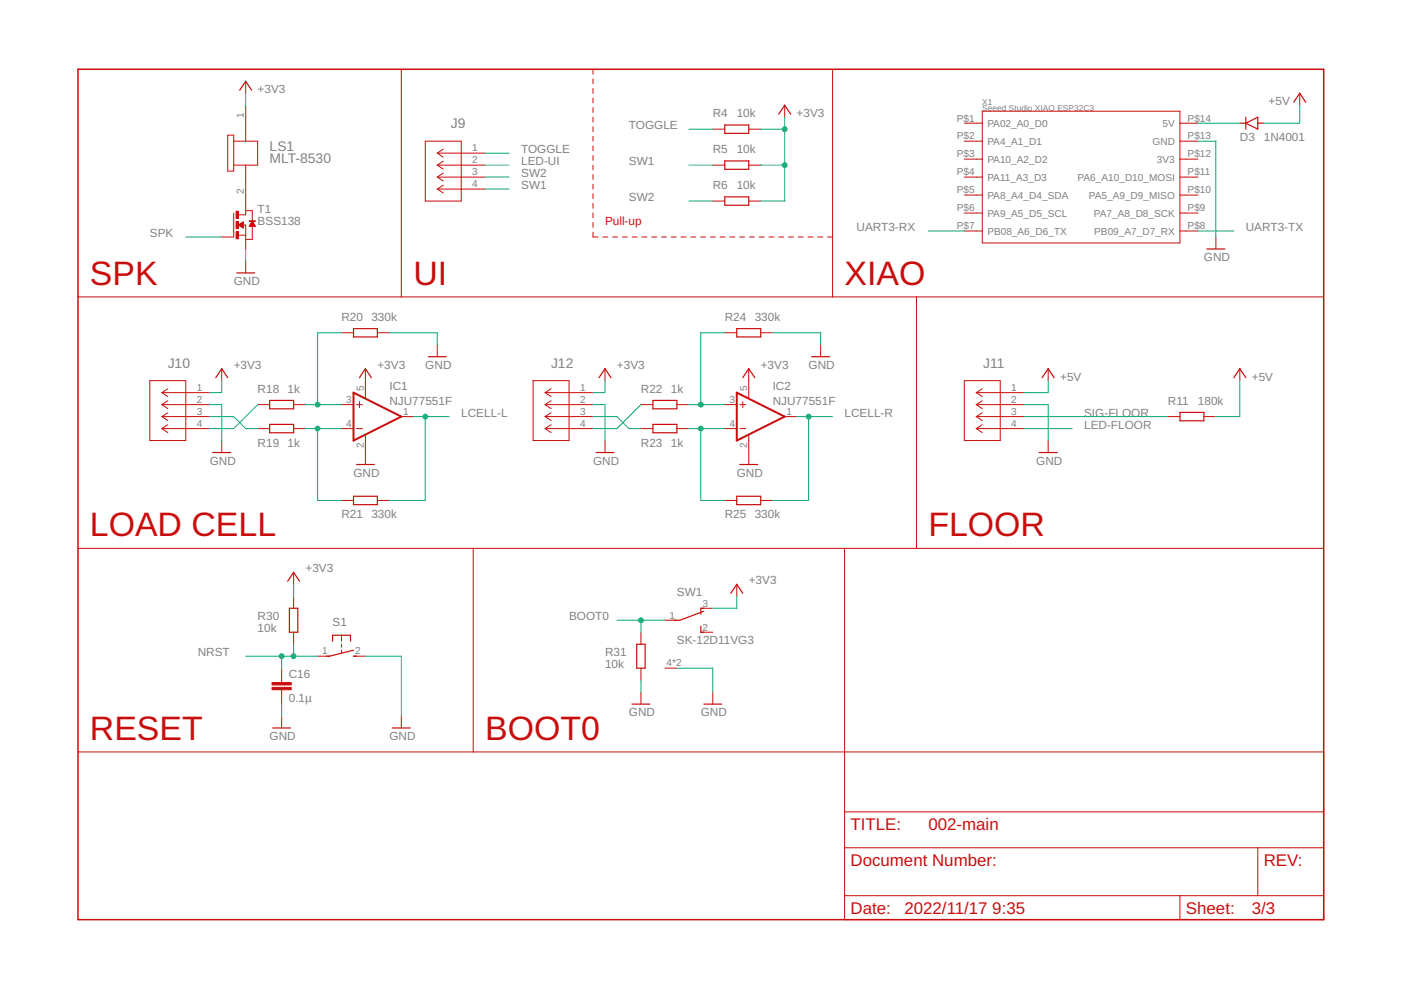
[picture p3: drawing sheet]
<svg xmlns="http://www.w3.org/2000/svg" width="297mm" height="210mm" viewBox="0 0 297 210" stroke-linecap="round" stroke-linejoin="round" font-family="sans-serif">
<g fill="none" stroke="#c90d0c" stroke-width=".21">
<path d="M52.1 17.2v2.6M85.1 14.7v48.2M125.7 14.7v1M125.7 16.7v1.1M125.7 18.8v1M176.5 14.7v48.2M275.6 19.8v2.5M48.3 28.7h1.3v7.6h-1.3zM49.6 29.9h5v5.1h-5M52.1 22.3v7.6M52.1 35v10.6h-1.5M90.2 29.9h7.6v12.7h-7.6z"/>
<path d="M92.7 37.5h10.2M92.7 32.5h10.2M92.7 35h10.2M92.7 32.5l1.3 .8M92.7 35l1.3 .9M92.7 37.5l1.3 .9M94 31.6l-1.3 .9M94 34.2l-1.3 .8M94 36.7l-1.3 .8M94 39.2l-1.3 .9M125.7 20.8v1M125.7 22.8v1.1"/>
<path d="M125.7 24.8v1.1M125.7 26.9v1M125.7 28.9v1M125.7 30.9v1.1M125.7 33v1M125.7 35v1M125.7 37v1.1M125.7 39.1v1M151.1 35h2.6M151.1 27.4h2.6M158.7 35h2.6M158.7 27.4h2.6"/>
<path d="M166.4 22.3v2.5M204.4 26.1h3.9M204.4 29.9h3.9M204.4 33.7h3.9M204.4 37.5h3.9M208.3 23.6h41.9v27.9h-41.9zM250.2 26.1h3.8M250.2 29.9h3.8M250.2 33.7h3.8M250.2 37.5h3.8M49.6 45.2v5h-2.6M50.6 49.9h1.5"/>
<path d="M50.6 47.7l1-.6v1.2zM50.6 47.7h1M50.7 47.6h.9M50.7 47.8h.9M50.8 47.6h.8M50.8 47.9h.8M50.9 47.5h.7M50.9 47.9h.7M51 47.4h.6M51 48h.6M51.1 47.4h.5M51.2 48.1h.4"/>
<path d="M51.2 47.3h.4M51.3 48.1h.3M51.3 47.2h.3M51.4 48.2h.2M51.4 47.2h.2M51.5 48.3h.1M51.5 47.1h.1M51.6 47.7h.5v5.1M52.1 55.3v2.6M52.1 44.7h1.4v2.2M52.9 47.9h1.2M53 47.8h1"/>
<path d="M53 47.7h1M53 47.6h.9M53.1 47.6h.8M53.1 47.5h.7M53.2 47.4h.6M53.2 47.4h.5M53.3 47.3h.4M53.3 47.2h.4M53.3 47.2h.3M53.4 47.1h.2M53.4 47h.1M53.5 46.9h.1"/>
<path d="M53.5 48v2.8h-1.4M53.5 46.9l.6 1.1h-1.2zM92.7 40.1h10.2M92.7 40.1l1.3 .8M125.7 41.1v1M125.7 43.1v1.1M125.7 45.1v1.1M125.7 47.2v1M125.7 49.2v1h1.1M127.8 50.2h1.1M129.9 50.2h1M132 50.2h1"/>
<path d="M134 50.2h1.1M136.1 50.2h1.1M138.2 50.2h1M140.2 50.2h1.1M142.3 50.2h1.1M144.4 50.2h1.1M146.5 50.2h1M148.5 50.2h1.1M150.6 50.2h1.1M151.1 42.6h2.6M152.7 50.2h1M154.7 50.2h1.1"/>
<path d="M156.8 50.2h1.1M158.7 42.6h2.6M158.9 50.2h1.1M161 50.2h1M163 50.2h1.1M165.1 50.2h1.1M167.2 50.2h1M169.2 50.2h1.1M171.3 50.2h1.1M173.4 50.2h1.1M175.5 50.2h1M204.4 41.4h3.9"/>
<path d="M204.4 45.2h3.9M204.4 49h3.9M250.2 41.4h3.8M250.2 45.2h3.8M250.2 49h3.8M257.8 50.2v2.6M16.5 62.9h264.1M47 78.2v2.5M72.4 70.5h2.6M77.5 78.2v6.3M80 70.5h2.5M92.7 73.1v2.5"/>
<path d="M128.3 78.2v2.5M153.7 70.5h2.5M158.7 78.2v6.3M161.3 70.5h2.5M174 73.1v2.5M194.3 62.9v53.4M222.2 78.2v2.5M262.9 78.2v2.5M31.8 80.7h7.6v12.7h-7.6zM34.3 83.2h10.2M34.3 85.8h10.2M34.3 88.3h10.2"/>
<path d="M34.3 90.9h10.2M34.3 83.2l1.3 .9M34.3 85.8l1.3 .8M34.3 88.3l1.3 .9M34.3 90.9l1.3 .8M35.6 82.4l-1.3 .8M35.6 85l-1.3 .8M35.6 87.5l-1.3 .8M35.6 90l-1.3 .9M47 93.4v2.5M54.6 85.8h2.6M54.6 90.9h2.6"/>
<path d="M62.3 85.8h2.5M62.3 90.9h2.5M72.4 85.8h2.6M72.4 90.9h2.6M75.6 85.8h1.3M75.6 90.9h1.3M76.2 85.2v1.2M77.5 92.2v6.3M85.1 88.3h2.5M113 80.7h7.6v12.7h-7.6zM115.6 83.2h10.1M115.6 85.8h10.1"/>
<path d="M115.6 88.3h10.1M115.6 90.9h10.1M115.6 83.2l1.2 .9M115.6 85.8l1.2 .8M115.6 88.3l1.2 .9M115.6 90.9l1.2 .8M116.8 82.4l-1.2 .8M116.8 85l-1.2 .8M116.8 87.5l-1.2 .8M116.8 90l-1.2 .9M128.3 93.4v2.5M135.9 85.8h2.5"/>
<path d="M135.9 90.9h2.5M143.5 85.8h2.5M143.5 90.9h2.5M153.7 85.8h2.5M153.7 90.9h2.5M156.8 85.8h1.3M156.8 90.9h1.3M157.5 85.2v1.2M158.7 92.2v6.3M166.4 88.3h2.5M204.4 80.7h7.7v12.7h-7.7zM207 83.2h10.1"/>
<path d="M207 85.8h10.1M207 88.3h10.1M207 90.9h10.1M207 83.2l1.3 .9M207 85.8l1.3 .8M207 88.3l1.3 .9M207 90.9l1.3 .8M208.3 82.4l-1.3 .8M208.3 85l-1.3 .8M208.3 87.5l-1.3 .8M208.3 90l-1.3 .9M222.2 93.4v2.5"/>
<path d="M247.6 88.3h2.6M255.2 88.3h2.6M16.5 116.3h264.1M72.4 106.1h2.6M80 106.1h2.5M100.3 116.3v43.1M153.7 106.1h2.5M161.3 106.1h2.5M179.1 116.3v78.7h101.5v-35.6h-264.1M62.3 121.3v2.6M62.3 126.4v2.6M62.3 134v2.6"/>
<path d="M67.3 139.1h2.6M72.4 134.7v1.3M72.4 136.6v.6M72.4 137.9v.6M75 139.1h2.5M135.9 134v2.6M141 131.5h2.5M148.6 134h2.5M148.6 129h2.5M156.2 123.9v2.5M59.7 141.7v3M59.7 146.2v3.1"/>
<path d="M59.7 151.8v2.5M85.1 151.8v2.5M135.9 141.7v2.5M135.9 146.7v2.6M141 141.7h2.5M151.1 146.7v2.6M179.1 179.7h101.5M179.1 172.1h101.5M266.7 179.7v10.2M179.1 189.9h101.5M250.2 189.9v5.1"/>
</g>
<path d="M16.5 14.7h264.1v180.3h-264.1z" fill="none" stroke="#c90d0c" stroke-width=".32"/>
<g fill="none" stroke="#c90d0c" stroke-width=".25">
<path d="M50.8 19.1l1.3-1.9 1.3 1.9M153.7 26.5h5v1.8h-5zM153.7 34.1h5v1.8h-5zM165.1 24.2l1.3-1.9 1.2 1.9M262.9 26.1h1.2M264.1 26.1l2.6-1.3v2.6zM264.1 24.8v2.6M266.7 26.1h1.2M274.3 21.7l1.3-1.9 1.2 1.9M50.2 57.9h3.8M153.7 41.7h5v1.8h-5zM255.9 52.8h3.8"/>
<path d="M75 69.7h5v1.7h-5zM90.8 75.6h3.8M156.2 69.7h5.1v1.7h-5.1zM172.1 75.6h3.8M45.1 95.9h3.8M45.7 80.1l1.3-1.9 1.3 1.9M57.2 84.9h5.1v1.8h-5.1zM57.2 90h5.1v1.8h-5.1zM75.6 98.5h3.8M76.2 80.1l1.3-1.9 1.2 1.9M126.4 95.9h3.8M127 80.1l1.3-1.9 1.2 1.9"/>
<path d="M138.4 84.9h5.1v1.8h-5.1zM138.4 90h5.1v1.8h-5.1zM156.8 98.5h3.9M157.5 80.1l1.2-1.9 1.3 1.9M220.3 95.9h3.8M221 80.1l1.2-1.9 1.3 1.9M250.2 87.4h5v1.8h-5zM261.6 80.1l1.3-1.9 1.2 1.9M75 105.2h5v1.8h-5zM156.2 105.2h5.1v1.8h-5.1zM61 123.3l1.3-2 1.2 2M61.4 129h1.7v5h-1.7z"/>
<path d="M70.5 136v-1.3h3.8v1.3M75 137.9l-5.1 1.2h-.7M75 139.1h.6M135 136.6h1.8v5.1h-1.8zM148.6 132.8v1.2h.6M149.2 129h-.6v1.2M149.2 129.6l-5.1 1.9h-1.2M154.9 125.8l1.3-1.9 1.3 1.9M57.8 154.3h3.8M83.2 154.3h3.8M134 149.3h3.8M149.2 149.3h3.8"/>
</g>
<g fill="#c90d0c" stroke="#c90d0c" stroke-width=".21">
<path d="M50.1 44.8h.5v1.5h-.5z"/>
<path d="M50.1 46.9h.5v1.6h-.5z"/>
<path d="M50.1 49.1h.5v1.5h-.5z"/>
<path d="M52.9 46.8h1.2v.1h-1.2z"/>
<path d="M57.7 145.7h4v.5h-4z"/>
<path d="M57.7 144.7h4v.5h-4z"/>
</g>
<path d="M75 83.2l10.1 5.1-10.1 5.1zM156.2 83.2l10.2 5.1-10.2 5.1z" fill="none" stroke="#c90d0c" stroke-width=".42"/>
<g fill="none" stroke="#0dab76" stroke-width=".21">
<path d="M52.1 19.8v2.5M102.9 32.5h5M102.9 35h5M102.9 37.5h5M146 27.4h5.1M146 35h5.1M161.3 27.4h5.1M161.3 35h5.1M166.4 24.8v17.8h-5.1M254 29.9h3.8v20.3M254 26.1h8.9M275.6 22.3v3.8h-7.7"/>
<path d="M39.4 50.2h7.6M52.1 52.8v2.5M102.9 40.1h5M146 42.6h5.1M196.8 49h7.6M254 49h7.6M72.4 70.5h-5.1v15.3M82.5 70.5h10.2v2.6M153.7 70.5h-5.1v15.3M163.8 70.5h10.2v2.6M44.5 85.8h2.5v7.6M44.5 88.3h5.1l2.5 2.6h2.5"/>
<path d="M47 80.7v2.5h-2.5M54.6 85.8l-5 5.1h-5.1M64.8 85.8h7.6M64.8 90.9h7.6M67.3 90.9v15.2h5.1M87.6 88.3h7.6M90.2 88.3v17.8h-7.7M125.7 85.8h2.6v7.6M125.7 88.3h5.1l2.5 2.6h2.6M128.3 80.7v2.5h-2.6M135.9 85.8l-5.1 5.1h-5.1M146 85.8h7.7"/>
<path d="M146 90.9h7.7M148.6 90.9v15.2h5.1M168.9 88.3h7.6M171.4 88.3v17.8h-7.6M217.1 85.8h5.1v7.6M217.1 88.3h30.5M217.1 90.9h10.2M222.2 80.7v2.5h-5.1M262.9 80.7v7.6h-5.1M52.1 139.1h15.2M59.7 139.1v2.6M62.3 123.9v2.5"/>
<path d="M62.3 136.6v2.5M77.5 139.1h7.6v12.7M130.8 131.5h10.2M135.9 131.5v2.5M156.2 126.4v2.6h-5.1M59.7 149.3v2.5M135.9 144.2v2.5M143.5 141.7h7.6v5"/>
</g>
<g fill="#0dab76" stroke="#0dab76" stroke-width=".21">
<circle cx="166.4" cy="27.4" r=".51"/>
<circle cx="166.4" cy="35" r=".51"/>
<circle cx="67.3" cy="85.8" r=".51"/>
<circle cx="67.3" cy="90.9" r=".51"/>
<circle cx="90.2" cy="88.3" r=".51"/>
<circle cx="148.6" cy="85.8" r=".51"/>
<circle cx="148.6" cy="90.9" r=".51"/>
<circle cx="171.4" cy="88.3" r=".51"/>
<circle cx="62.3" cy="139.1" r=".51"/>
<circle cx="59.7" cy="139.1" r=".51"/>
<circle cx="135.9" cy="131.5" r=".51"/>
</g>
<g font-size="7.2" fill="#c90d0c">
<text x="19.1" y="60.4">SPK</text>
<text x="87.6" y="60.4">UI</text>
<text x="179.1" y="60.4">XIAO</text>
<text x="19.1" y="113.7">LOAD CELL</text>
<text x="196.8" y="113.7">FLOOR</text>
<text x="19.1" y="156.9">RESET</text>
<text x="102.9" y="156.9">BOOT0</text>
</g>
<g font-size="3.6" fill="#c90d0c">
<text x="180.3" y="175.9">TITLE:</text>
<text x="196.8" y="175.9">002-main</text>
<text x="180.3" y="183.6">Document Number:</text>
<text x="267.9" y="183.6">REV:</text>
<text x="180.3" y="193.7">Date:</text>
<text x="191.8" y="193.7">2022/11/17</text>
<text x="210.4" y="193.7">9:35</text>
<text x="251.4" y="193.7">Sheet:</text>
<text x="265.4" y="193.7">3/3</text>
</g>
<g font-size="2.9" fill="#808080">
<text x="95.6" y="27.2">J9</text>
<text x="57.2" y="34.5">MLT-8530</text>
<text x="57.2" y="32">LS1</text>
<text x="35.6" y="77.9">J10</text>
<text x="116.8" y="77.9">J12</text>
<text x="208.5" y="77.9">J11</text>
</g>
<g font-size="2.5" fill="#808080">
<text x="54.6" y="19.8">+3V3</text>
<text x="269" y="22.3">+5V</text>
<text x="133.4" y="27.4">TOGGLE</text>
<text x="151.1" y="24.9">R4</text>
<text x="156.2" y="24.9">10k</text>
<text x="168.9" y="24.9">+3V3</text>
<text x="262.9" y="29.9">D3</text>
<text x="267.9" y="29.9">1N4001</text>
<text x="110.5" y="32.5">TOGGLE</text>
<text x="110.5" y="35">LED-UI</text>
<text x="133.4" y="35">SW1</text>
<text x="151.1" y="32.5">R5</text>
<text x="156.2" y="32.5">10k</text>
<text x="110.5" y="40.1">SW1</text>
<text x="110.5" y="37.5">SW2</text>
<text x="151.1" y="40.1">R6</text>
<text x="156.2" y="40.1">10k</text>
<text x="54.6" y="47.7">BSS138</text>
<text x="54.6" y="45.2">T1</text>
<text x="133.4" y="42.6">SW2</text>
<text x="31.8" y="50.2">SPK</text>
<text x="181.6" y="49">UART3-RX</text>
<text x="264.1" y="49">UART3-TX</text>
<text x="255.2" y="55.3">GND</text>
<text x="49.5" y="60.4">GND</text>
<text x="72.4" y="68">R20</text>
<text x="78.8" y="68">330k</text>
<text x="153.7" y="68">R24</text>
<text x="160" y="68">330k</text>
<text x="49.5" y="78.2">+3V3</text>
<text x="54.6" y="83.3">R18</text>
<text x="61" y="83.3">1k</text>
<text x="80" y="78.2">+3V3</text>
<text x="82.6" y="82.6">IC1</text>
<text x="90.2" y="78.2">GND</text>
<text x="130.8" y="78.2">+3V3</text>
<text x="135.9" y="83.3">R22</text>
<text x="142.2" y="83.3">1k</text>
<text x="161.3" y="78.2">+3V3</text>
<text x="163.8" y="82.6">IC2</text>
<text x="171.4" y="78.2">GND</text>
<text x="224.8" y="80.7">+5V</text>
<text x="265.4" y="80.7">+5V</text>
<text x="82.6" y="85.8">NJU77551F</text>
<text x="97.8" y="88.3">LCELL-L</text>
<text x="163.8" y="85.8">NJU77551F</text>
<text x="179.1" y="88.3">LCELL-R</text>
<text x="229.9" y="88.3">SIG-FLOOR</text>
<text x="247.6" y="85.8">R11</text>
<text x="254" y="85.8">180k</text>
<text x="54.6" y="94.7">R19</text>
<text x="61" y="94.7">1k</text>
<text x="135.9" y="94.7">R23</text>
<text x="142.2" y="94.7">1k</text>
<text x="229.9" y="90.9">LED-FLOOR</text>
<text x="44.5" y="98.5">GND</text>
<text x="74.9" y="101">GND</text>
<text x="125.7" y="98.5">GND</text>
<text x="156.2" y="101">GND</text>
<text x="219.7" y="98.5">GND</text>
<text x="72.4" y="109.9">R21</text>
<text x="78.8" y="109.9">330k</text>
<text x="153.7" y="109.9">R25</text>
<text x="160" y="109.9">330k</text>
<text x="64.8" y="121.3">+3V3</text>
<text x="158.7" y="123.9">+3V3</text>
<text x="54.6" y="131.5">R30</text>
<text x="120.7" y="131.5">BOOT0</text>
<text x="143.5" y="126.4">SW1</text>
<text x="54.6" y="134">10k</text>
<text x="70.5" y="132.8">S1</text>
<text x="143.5" y="136.6">SK-12D11VG3</text>
<text x="41.9" y="139.1">NRST</text>
<text x="61.2" y="143.8">C16</text>
<text x="128.3" y="141.7">10k</text>
<text x="128.3" y="139.1">R31</text>
<text x="61.2" y="148.9">0.1µ</text>
<text x="133.4" y="151.8">GND</text>
<text x="148.6" y="151.8">GND</text>
<text x="57.2" y="156.9">GND</text>
<text x="82.6" y="156.9">GND</text>
</g>
<text font-size="2.5" fill="#c90d0c" x="128.3" y="47.7">Pull-up</text>
<g font-size="2.1" fill="#808080">
<text x="51.7" y="25.1" transform="rotate(-90 51.7 25.1)">1</text>
<text x="202.8" y="25.8">P$1</text>
<text x="202.8" y="29.6">P$2</text>
<text x="209.3" y="26.9">PA02_A0_D0</text>
<text x="246.5" y="26.9">5V</text>
<text x="251.8" y="29.6">P$13</text>
<text x="251.8" y="25.8">P$14</text>
<text x="100.1" y="32.1">1</text>
<text x="100.1" y="34.7">2</text>
<text x="202.8" y="33.4">P$3</text>
<text x="209.3" y="30.7">PA4_A1_D1</text>
<text x="209.3" y="34.5">PA10_A2_D2</text>
<text x="244.4" y="30.7">GND</text>
<text x="245.3" y="34.5">3V3</text>
<text x="251.8" y="33.4">P$12</text>
<text x="51.7" y="41.1" transform="rotate(-90 51.7 41.1)">2</text>
<text x="100.1" y="37.2">3</text>
<text x="100.1" y="39.7">4</text>
<text x="202.8" y="37.2">P$4</text>
<text x="202.8" y="41">P$5</text>
<text x="209.3" y="38.3">PA11_A3_D3</text>
<text x="228.5" y="38.3">PA6_A10_D10_MOSI</text>
<text x="251.8" y="41">P$10</text>
<text x="251.8" y="37.2">P$11</text>
<text x="202.8" y="44.8">P$6</text>
<text x="209.3" y="42.1">PA8_A4_D4_SDA</text>
<text x="209.3" y="45.9">PA9_A5_D5_SCL</text>
<text x="230.8" y="42.1">PA5_A9_D9_MISO</text>
<text x="231.9" y="45.9">PA7_A8_D8_SCK</text>
<text x="251.8" y="44.8">P$9</text>
<text x="202.8" y="48.6">P$7</text>
<text x="209.3" y="49.7">PB08_A6_D6_TX</text>
<text x="232" y="49.7">PB09_A7_D7_RX</text>
<text x="251.8" y="48.6">P$8</text>
<text x="41.7" y="82.9">1</text>
<text x="77.1" y="82.9" transform="rotate(-90 77.1 82.9)">5</text>
<text x="123" y="82.9">1</text>
<text x="158.4" y="82.9" transform="rotate(-90 158.4 82.9)">5</text>
<text x="214.4" y="82.9">1</text>
<text x="41.7" y="85.4">2</text>
<text x="41.7" y="88">3</text>
<text x="73.4" y="85.4">3</text>
<text x="85.5" y="88">1</text>
<text x="123" y="85.4">2</text>
<text x="123" y="88">3</text>
<text x="154.7" y="85.4">3</text>
<text x="166.7" y="88">1</text>
<text x="214.4" y="85.4">2</text>
<text x="214.4" y="88">3</text>
<text x="41.7" y="90.5">4</text>
<text x="73.4" y="90.5">4</text>
<text x="77.1" y="95" transform="rotate(-90 77.1 95)">2</text>
<text x="123" y="90.5">4</text>
<text x="154.7" y="90.5">4</text>
<text x="158.4" y="95" transform="rotate(-90 158.4 95)">2</text>
<text x="214.4" y="90.5">4</text>
<text x="142" y="131.1">1</text>
<text x="148.9" y="128.6">3</text>
<text x="148.9" y="133.7">2</text>
<text x="68.3" y="138.8">1</text>
<text x="75.3" y="138.8">2</text>
<text x="141.3" y="141.3">4*2</text>
</g>
<g font-size="1.8" fill="#808080">
<text x="208.3" y="23.6">Seeed Studio XIAO ESP32C3</text>
<text x="208.3" y="22.3">X1</text>
</g>
</svg>
